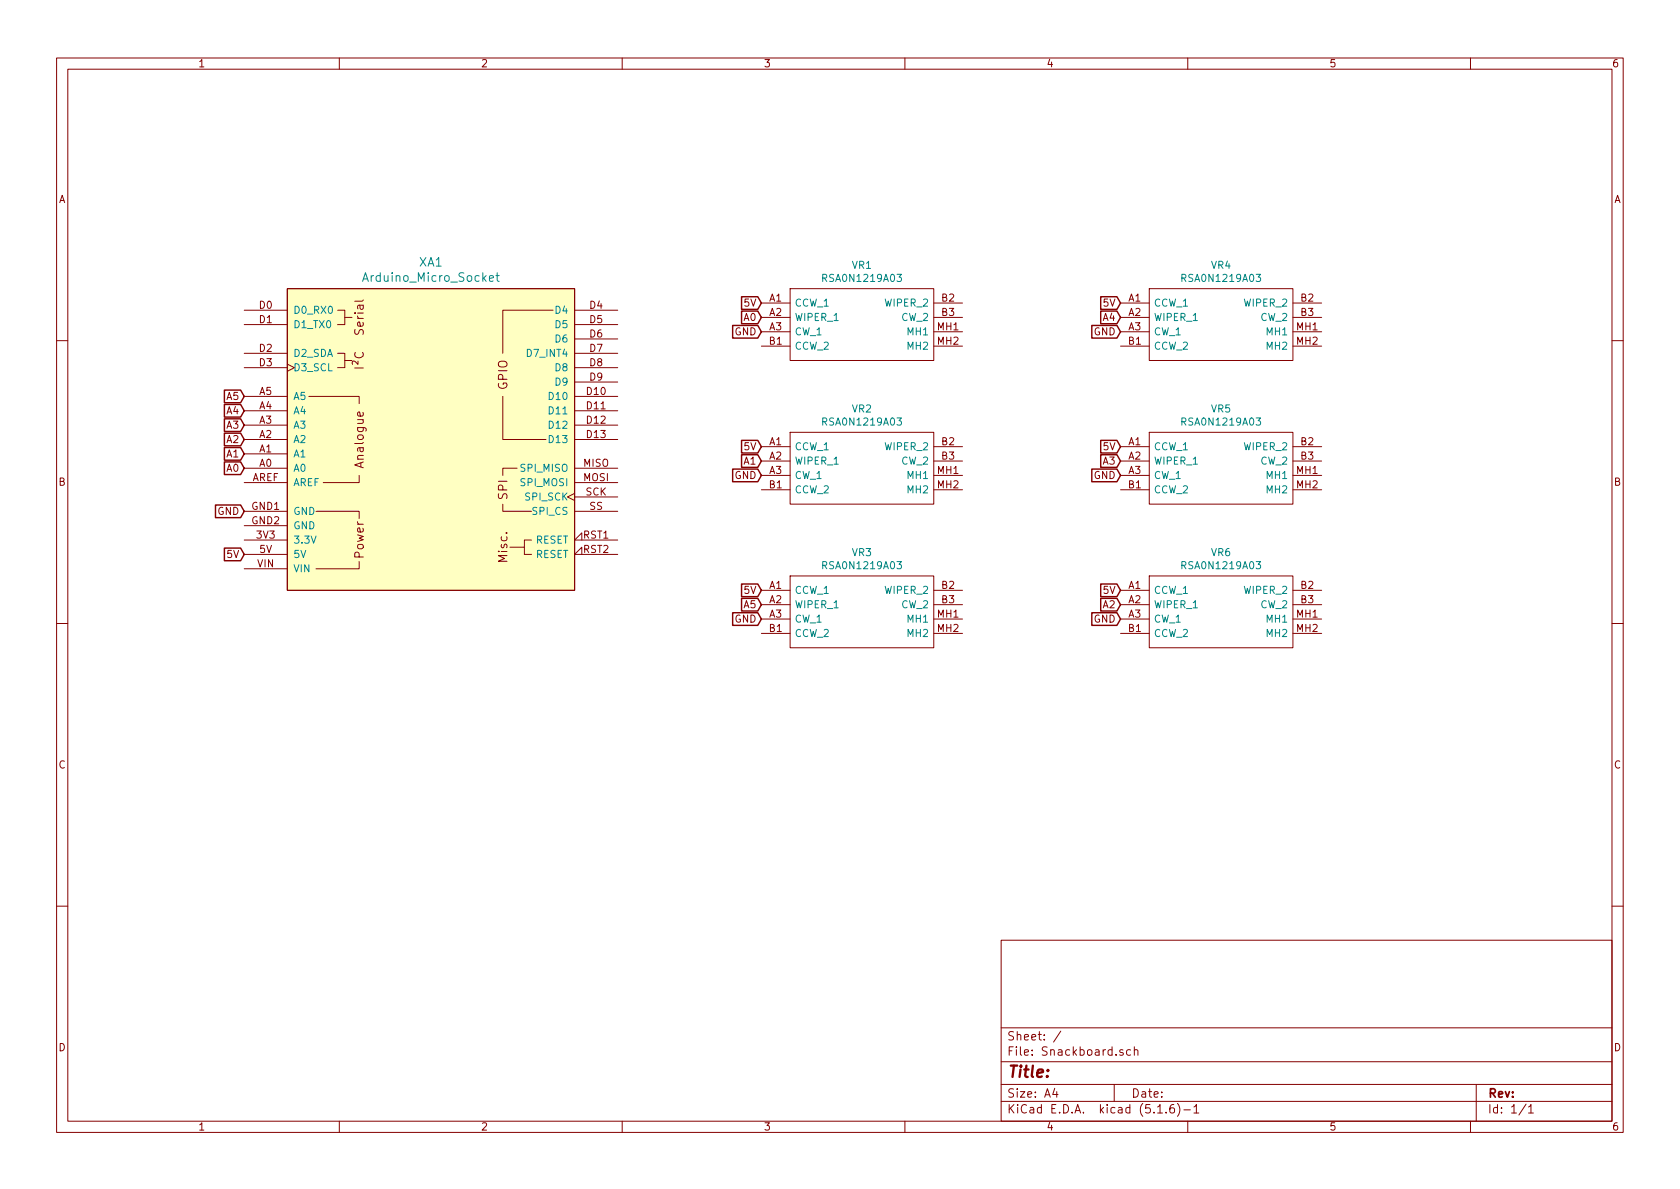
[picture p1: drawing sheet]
<svg xmlns="http://www.w3.org/2000/svg" width="297mm" height="210mm" viewBox="0 0 297 210" stroke-linecap="round" stroke-linejoin="round" font-family="sans-serif">
<g fill="none" stroke="#840000" stroke-width=".18">
<path d="M10 10.3h277v189.9h-277zM12 12.2h273v186.1h-273zM60 10.3v1.9M110 10.3v1.9M160 10.3v1.9M210 10.3v1.9M260 10.3v1.9M43.2 54.9h7.6M43.2 57.4h7.6M50.8 51h50.8v53.4h-50.8zM59.7 54.9h1.3v2.5h-1.3M61 56.1h1.2"/>
<path d="M97.8 54.9h-8.9v7.6M101.6 54.9h7.6M101.6 57.4h7.6M101.6 59.9h7.6M134.6 53.6h5.1M134.6 56.1h5.1M134.6 58.7h5.1M139.7 51h25.4v12.7h-25.4zM165.1 53.6h5.1M165.1 56.1h5.1M165.1 58.7h5.1M198.1 53.6h5.1"/>
<path d="M198.1 56.1h5.1M198.1 58.7h5.1M203.2 51h25.4v12.7h-25.4zM228.6 53.6h5.1M228.6 56.1h5.1M228.6 58.7h5.1M10 60.2h2M43.2 77.7h7.6M43.2 62.5h7.6M43.2 75.2h7.6M43.2 65h7.6M43.2 72.6h7.6"/>
<path d="M43.2 70.1h7.6M50.8 64.4l1.3 .6-1.3 .7M54.6 70.1h8.9v1.3M59.7 62.5h1.3v2.5h-1.3M61 63.7h1.2M64.2 72.9v.4l-.2 .3-.7-.1v-.6l.3-.1 .1 .8M88.9 70.1v7.6h7.6M101.6 77.7h7.6M101.6 62.5h7.6M101.6 75.2h7.6M101.6 65h7.6M101.6 72.6h7.6"/>
<path d="M101.6 70.1h7.6M101.6 67.6h7.6M134.6 61.2h5.1M134.6 79h5.1M139.7 76.4h25.4v12.7h-25.4zM165.1 61.2h5.1M165.1 79h5.1M198.1 61.2h5.1M198.1 79h5.1M203.2 76.4h25.4v12.7h-25.4zM228.6 61.2h5.1M228.6 79h5.1"/>
<path d="M285 60.2h2M43.2 82.8h7.6M43.2 80.3h7.6M43.2 90.4h7.6M43.2 98h7.6M43.2 95.5h7.6M43.2 93h7.6M43.2 85.3h7.6M55.9 90.4h7.6v1.3M63.5 99.3v1.3h-7.6M63.5 84.1v1.2h-6.4M88.9 89.1v1.3h5.1"/>
<path d="M90.2 96.8h2.5M91.4 82.8h-2.5v1.3M94 95.5h-1.3v2.5h1.3M101.6 87.2l-1.3 .7 1.3 .6M101.6 82.8h7.6M101.6 90.4h7.6M101.6 87.9h7.6M101.6 85.3h7.6M102.9 95.5v-1.3l-1.3 1.3h7.6M102.9 98v-1.2l-1.3 1.2h7.6M134.6 81.5h5.1M134.6 84.1h5.1"/>
<path d="M134.6 86.6h5.1M165.1 81.5h5.1M165.1 84.1h5.1M165.1 86.6h5.1M198.1 81.5h5.1M198.1 84.1h5.1M198.1 86.6h5.1M228.6 81.5h5.1M228.6 84.1h5.1M228.6 86.6h5.1M10 110.3h2M43.2 100.6h7.6"/>
<path d="M134.6 104.4h5.1M134.6 106.9h5.1M134.6 109.5h5.1M134.6 112h5.1M139.7 101.8h25.4v12.7h-25.4zM165.1 104.4h5.1M165.1 106.9h5.1M165.1 109.5h5.1M165.1 112h5.1M198.1 104.4h5.1M198.1 106.9h5.1M198.1 109.5h5.1"/>
<path d="M198.1 112h5.1M203.2 101.8h25.4v12.7h-25.4zM228.6 104.4h5.1M228.6 106.9h5.1M228.6 109.5h5.1M228.6 112h5.1M285 110.3h2M10 160.2h2M177 166.3h108v32h-108zM285 160.2h2M60 198.3v1.9M110 198.3v1.9"/>
<path d="M160 198.3v1.9M177 194.8h108M177 191.8h108M177 187.8h108M177 181.8h108M186.5 192.5l-.4 1h1M186.8 193v1M187.6 182.3l-1.3 2M197 191.8v3M198.6 185.7a.37 .37 0 0 0-.6 .1v.2l.6 .2v.1l-.2 .3-.4-.1M199.9 185.7l-.4-.1-.3 .3 .1 .6 .2 .1 .4-.1M200.6 185.7a.37 .37 0 0 1 .6 .1v.8"/>
<path d="M200.6 185.1v1.5M204.7 196.8h.8M206.2 196.7v.1M207.5 195.3a.59 .59 0 0 0-.7 .7v.5l.2 .2 .4 .1 .2-.1 .1-.5-.2-.2-.4-.1-.3 .3M208.2 195.1a1.71 1.71 0 0 1 0 2.3M209.3 196.3h1.2M210 198.3v1.9M211.1 195.8l.4-.5v1.5M211.1 196.8h.9M260 198.3v1.9M261 191.8v6.5M269.8 195.2l-1.2 2"/>
<path d="M270.3 195.8l.4-.5v1.5M270.3 196.8h.8"/>
</g>
<path d="M86.5 49.2l.7-.1v-.3l-.5-.1-.2 .2 .1 .8h.6M87.7 48.7h.6M87.9 48.2v1.3l.4 .3M158.6 48.5h.8l-.4 .5 .3 .1 .1 .4-.3 .3-.5-.1M222.1 48.5h.8l-.4 .5 .3 .1 .1 .4-.3 .3-.5-.1M158.6 73.9h.8l-.4 .5 .3 .1 .1 .4-.3 .3-.5-.1M222.1 73.9h.8l-.4 .5 .3 .1 .1 .4-.3 .3-.5-.1M158.6 99.3h.8l-.4 .5 .3 .1 .1 .4-.3 .3-.5-.1M222.1 99.3h.8l-.4 .5 .3 .1 .1 .4-.3 .3-.5-.1" fill="none" stroke="#008484" stroke-width=".18"/>
<path d="M50.8 51h50.8v53.4h-50.8z" fill="#ffffc2" stroke="#ffffc2" stroke-width=".18"/>
<g fill="none" stroke="#840000" stroke-width=".25">
<path d="M129.5 57.6h4.5l.6 1.1-.6 1.1h-4.5zM131.1 52.5h2.9l.6 1.1-.6 1.1h-2.9zM131.1 55h2.9l.6 1.1-.6 1.1h-2.9zM193 57.6h4.5l.6 1.1-.6 1.1h-4.5zM194.6 52.5h2.9l.6 1.1-.6 1.1h-2.9zM194.6 55h2.9l.6 1.1-.6 1.1h-2.9zM39.7 69h2.8l.7 1.1-.7 1.1h-2.8zM39.7 71.5h2.8l.7 1.1-.7 1.2h-2.8zM39.7 74.1h2.8l.7 1.1-.7 1.1h-2.8zM39.7 76.6h2.8l.7 1.1-.7 1.1h-2.8zM39.7 79.1h2.8l.7 1.2-.7 1.1h-2.8zM131.1 77.9h2.9l.6 1.1-.6 1.1h-2.9z"/>
<path d="M194.6 77.9h2.9l.6 1.1-.6 1.1h-2.9zM38.1 89.3h4.4l.7 1.1-.7 1.1h-4.4zM39.7 96.9h2.8l.7 1.1-.7 1.2h-2.8zM39.7 81.7h2.8l.7 1.1-.7 1.1h-2.8zM129.5 83h4.5l.6 1.1-.6 1.1h-4.5zM131.1 80.4h2.9l.6 1.1-.6 1.1h-2.9zM193 83h4.5l.6 1.1-.6 1.1h-4.5zM194.6 80.4h2.9l.6 1.1-.6 1.1h-2.9zM129.5 108.4h4.5l.6 1.1-.6 1.1h-4.5zM131.1 103.3h2.9l.6 1.1-.6 1.1h-2.9zM131.1 105.8h2.9l.6 1.1-.6 1.1h-2.9zM193 108.4h4.5l.6 1.1-.6 1.1h-4.5z"/>
<path d="M194.6 105.8h2.9l.6 1.1-.6 1.1h-2.9zM194.6 103.3h2.9l.6 1.1-.6 1.1h-2.9z"/>
</g>
<text font-size="2.8" fill="#840000" x="178" y="190.5">Title:</text>
<g font-size="2.1" fill="#008484">
<text x="74.1" y="47.1">XA1</text>
<text x="64.6" y="49.8">Arduino_Micro_Socket</text>
</g>
<g font-size="2.1" fill="#840000">
<text x="64.3" y="59" transform="rotate(-90 64.3 59)">Serial</text>
<text x="64.3" y="65.1" transform="rotate(-90 64.3 65.1)">I²C</text>
<text x="89.7" y="68.9" transform="rotate(-90 89.7 68.9)">GPIO</text>
<text x="64.3" y="82.5" transform="rotate(-90 64.3 82.5)">Analogue</text>
<text x="89.7" y="88.3" transform="rotate(-90 89.7 88.3)">SPI</text>
<text x="64.3" y="98.7" transform="rotate(-90 64.3 98.7)">Power</text>
<text x="89.7" y="99.4" transform="rotate(-90 89.7 99.4)">Misc.</text>
<text x="178" y="184">Sheet: /</text>
<text x="178" y="186.7">File: Snackboard.sch</text>
<text x="178" y="196.9">KiCad E.D.A. kicad (5.1.6)-1</text>
<text x="178" y="194.1">Size: A4</text>
<text x="200" y="194.1">Date:</text>
<text x="263" y="194.1">Rev:</text>
<text x="263" y="196.9">Id: 1/1</text>
</g>
<g font-size="1.8" fill="#840000">
<text x="35" y="11.9">1</text>
<text x="85" y="11.9">2</text>
<text x="135" y="11.9">3</text>
<text x="185" y="11.9">4</text>
<text x="235" y="11.9">5</text>
<text x="285" y="11.9">6</text>
<text x="10.4" y="35.9">A</text>
<text x="285.4" y="35.9">A</text>
<text x="136" y="53.3">A1</text>
<text x="166.5" y="53.3">B2</text>
<text x="199.5" y="53.3">A1</text>
<text x="230" y="53.3">B2</text>
<text x="45.9" y="54.6">D0</text>
<text x="45.9" y="57.1">D1</text>
<text x="104.3" y="54.6">D4</text>
<text x="104.3" y="57.1">D5</text>
<text x="104.3" y="59.7">D6</text>
<text x="129.9" y="59.3">GND</text>
<text x="131.6" y="56.8">A0</text>
<text x="131.7" y="54.2">5V</text>
<text x="136" y="55.9">A2</text>
<text x="136" y="58.4">A3</text>
<text x="165.8" y="58.4">MH1</text>
<text x="166.5" y="55.9">B3</text>
<text x="193.4" y="59.3">GND</text>
<text x="195.1" y="56.8">A4</text>
<text x="195.2" y="54.2">5V</text>
<text x="199.5" y="55.9">A2</text>
<text x="199.5" y="58.4">A3</text>
<text x="229.3" y="58.4">MH1</text>
<text x="230" y="55.9">B3</text>
<text x="45.9" y="62.2">D2</text>
<text x="45.9" y="64.8">D3</text>
<text x="104.3" y="62.2">D7</text>
<text x="104.3" y="64.8">D8</text>
<text x="136" y="61">B1</text>
<text x="165.8" y="61">MH2</text>
<text x="199.5" y="61">B1</text>
<text x="229.3" y="61">MH2</text>
<text x="40.1" y="70.7">A5</text>
<text x="45.9" y="69.8">A5</text>
<text x="103.8" y="69.8">D10</text>
<text x="104.3" y="67.3">D9</text>
<text x="40.1" y="73.3">A4</text>
<text x="40.1" y="75.8">A3</text>
<text x="45.9" y="77.5">A2</text>
<text x="45.9" y="74.9">A3</text>
<text x="45.9" y="72.4">A4</text>
<text x="103.8" y="72.4">D11</text>
<text x="103.8" y="74.9">D12</text>
<text x="103.8" y="77.5">D13</text>
<text x="40.1" y="78.4">A2</text>
<text x="40.1" y="80.9">A1</text>
<text x="40.1" y="83.4">A0</text>
<text x="45.9" y="82.5">A0</text>
<text x="45.9" y="80">A1</text>
<text x="103.1" y="82.5">MISO</text>
<text x="131.6" y="82.2">A1</text>
<text x="131.7" y="79.6">5V</text>
<text x="136" y="78.7">A1</text>
<text x="136" y="81.3">A2</text>
<text x="136" y="83.8">A3</text>
<text x="165.8" y="83.8">MH1</text>
<text x="166.5" y="78.7">B2</text>
<text x="166.5" y="81.3">B3</text>
<text x="195.1" y="82.2">A3</text>
<text x="195.2" y="79.6">5V</text>
<text x="199.5" y="78.7">A1</text>
<text x="199.5" y="81.3">A2</text>
<text x="199.5" y="83.8">A3</text>
<text x="229.3" y="83.8">MH1</text>
<text x="230" y="78.7">B2</text>
<text x="230" y="81.3">B3</text>
<text x="10.4" y="85.9">B</text>
<text x="44.6" y="85.1">AREF</text>
<text x="103.1" y="85.1">MOSI</text>
<text x="103.6" y="87.6">SCK</text>
<text x="129.9" y="84.7">GND</text>
<text x="136" y="86.4">B1</text>
<text x="165.8" y="86.4">MH2</text>
<text x="193.4" y="84.7">GND</text>
<text x="199.5" y="86.4">B1</text>
<text x="229.3" y="86.4">MH2</text>
<text x="285.4" y="85.9">B</text>
<text x="38.5" y="91.1">GND</text>
<text x="44.6" y="90.2">GND1</text>
<text x="44.6" y="92.7">GND2</text>
<text x="45.4" y="95.2">3V3</text>
<text x="103.1" y="95.2">RST1</text>
<text x="104.2" y="90.2">SS</text>
<text x="40.2" y="98.7">5V</text>
<text x="45.5" y="100.3">VIN</text>
<text x="45.9" y="97.8">5V</text>
<text x="103.1" y="97.8">RST2</text>
<text x="131.6" y="107.6">A5</text>
<text x="131.7" y="105">5V</text>
<text x="136" y="104.1">A1</text>
<text x="136" y="106.7">A2</text>
<text x="166.5" y="104.1">B2</text>
<text x="166.5" y="106.7">B3</text>
<text x="195.1" y="107.6">A2</text>
<text x="195.2" y="105">5V</text>
<text x="199.5" y="104.1">A1</text>
<text x="199.5" y="106.7">A2</text>
<text x="230" y="104.1">B2</text>
<text x="230" y="106.7">B3</text>
<text x="129.9" y="110.1">GND</text>
<text x="136" y="109.2">A3</text>
<text x="136" y="111.8">B1</text>
<text x="165.8" y="109.2">MH1</text>
<text x="165.8" y="111.8">MH2</text>
<text x="193.4" y="110.1">GND</text>
<text x="199.5" y="109.2">A3</text>
<text x="199.5" y="111.8">B1</text>
<text x="229.3" y="109.2">MH1</text>
<text x="229.3" y="111.8">MH2</text>
<text x="10.4" y="135.9">C</text>
<text x="285.4" y="135.9">C</text>
<text x="10.4" y="185.9">D</text>
<text x="285.4" y="185.9">D</text>
<text x="35" y="199.9">1</text>
<text x="85" y="199.9">2</text>
<text x="135" y="199.9">3</text>
<text x="185" y="199.9">4</text>
<text x="235" y="199.9">5</text>
<text x="285" y="199.9">6</text>
</g>
<g font-size="1.8" fill="#008484">
<text x="150.7" y="47.5">VR1</text>
<text x="214.2" y="47.5">VR4</text>
<text x="145.8" y="49.9">RSA0N1219A03</text>
<text x="209.3" y="49.9">RSA0N1219A03</text>
<text x="51.8" y="55.5">D0_RX0</text>
<text x="51.8" y="58">D1_TX0</text>
<text x="98.3" y="55.5">D4</text>
<text x="98.3" y="58">D5</text>
<text x="140.5" y="54.2">CCW_1</text>
<text x="140.5" y="56.8">WIPER_1</text>
<text x="140.5" y="59.3">CW_1</text>
<text x="156.6" y="54.2">WIPER_2</text>
<text x="159.4" y="56.8">CW_2</text>
<text x="160.6" y="59.3">MH1</text>
<text x="204" y="54.2">CCW_1</text>
<text x="204" y="56.8">WIPER_1</text>
<text x="204" y="59.3">CW_1</text>
<text x="220.1" y="54.2">WIPER_2</text>
<text x="222.9" y="56.8">CW_2</text>
<text x="224.1" y="59.3">MH1</text>
<text x="51.8" y="63.1">D2_SDA</text>
<text x="51.8" y="65.7">D3_SCL</text>
<text x="93.5" y="63.1">D7_INT4</text>
<text x="98.3" y="60.6">D6</text>
<text x="98.3" y="65.7">D8</text>
<text x="140.5" y="61.8">CCW_2</text>
<text x="160.6" y="61.8">MH2</text>
<text x="204" y="61.8">CCW_2</text>
<text x="224.1" y="61.8">MH2</text>
<text x="51.8" y="70.7">A5</text>
<text x="97.3" y="70.7">D10</text>
<text x="98.3" y="68.2">D9</text>
<text x="51.8" y="75.8">A3</text>
<text x="51.8" y="73.3">A4</text>
<text x="97.3" y="73.3">D11</text>
<text x="97.3" y="75.8">D12</text>
<text x="145.8" y="75.3">RSA0N1219A03</text>
<text x="150.7" y="72.9">VR2</text>
<text x="209.3" y="75.3">RSA0N1219A03</text>
<text x="214.2" y="72.9">VR5</text>
<text x="51.8" y="83.4">A0</text>
<text x="51.8" y="80.9">A1</text>
<text x="51.8" y="78.4">A2</text>
<text x="92.2" y="83.4">SPI_MISO</text>
<text x="97.3" y="78.4">D13</text>
<text x="140.5" y="79.6">CCW_1</text>
<text x="140.5" y="82.2">WIPER_1</text>
<text x="156.6" y="79.6">WIPER_2</text>
<text x="159.4" y="82.2">CW_2</text>
<text x="204" y="79.6">CCW_1</text>
<text x="204" y="82.2">WIPER_1</text>
<text x="220.1" y="79.6">WIPER_2</text>
<text x="222.9" y="82.2">CW_2</text>
<text x="51.8" y="86">AREF</text>
<text x="92.2" y="86">SPI_MOSI</text>
<text x="93" y="88.5">SPI_SCK</text>
<text x="140.5" y="84.7">CW_1</text>
<text x="140.5" y="87.2">CCW_2</text>
<text x="160.6" y="84.7">MH1</text>
<text x="160.6" y="87.2">MH2</text>
<text x="204" y="84.7">CW_1</text>
<text x="204" y="87.2">CCW_2</text>
<text x="224.1" y="84.7">MH1</text>
<text x="224.1" y="87.2">MH2</text>
<text x="51.8" y="91.1">GND</text>
<text x="51.8" y="93.6">GND</text>
<text x="94.3" y="91.1">SPI_CS</text>
<text x="51.8" y="98.7">5V</text>
<text x="51.8" y="96.1">3.3V</text>
<text x="51.8" y="101.2">VIN</text>
<text x="94.7" y="96.1">RESET</text>
<text x="94.7" y="98.7">RESET</text>
<text x="145.8" y="100.7">RSA0N1219A03</text>
<text x="150.7" y="98.3">VR3</text>
<text x="209.3" y="100.7">RSA0N1219A03</text>
<text x="214.2" y="98.3">VR6</text>
<text x="140.5" y="105">CCW_1</text>
<text x="140.5" y="107.6">WIPER_1</text>
<text x="156.6" y="105">WIPER_2</text>
<text x="159.4" y="107.6">CW_2</text>
<text x="204" y="105">CCW_1</text>
<text x="204" y="107.6">WIPER_1</text>
<text x="220.1" y="105">WIPER_2</text>
<text x="222.9" y="107.6">CW_2</text>
<text x="140.5" y="110.1">CW_1</text>
<text x="140.5" y="112.6">CCW_2</text>
<text x="160.6" y="110.1">MH1</text>
<text x="160.6" y="112.6">MH2</text>
<text x="204" y="110.1">CW_1</text>
<text x="204" y="112.6">CCW_2</text>
<text x="224.1" y="110.1">MH1</text>
<text x="224.1" y="112.6">MH2</text>
</g>
</svg>
